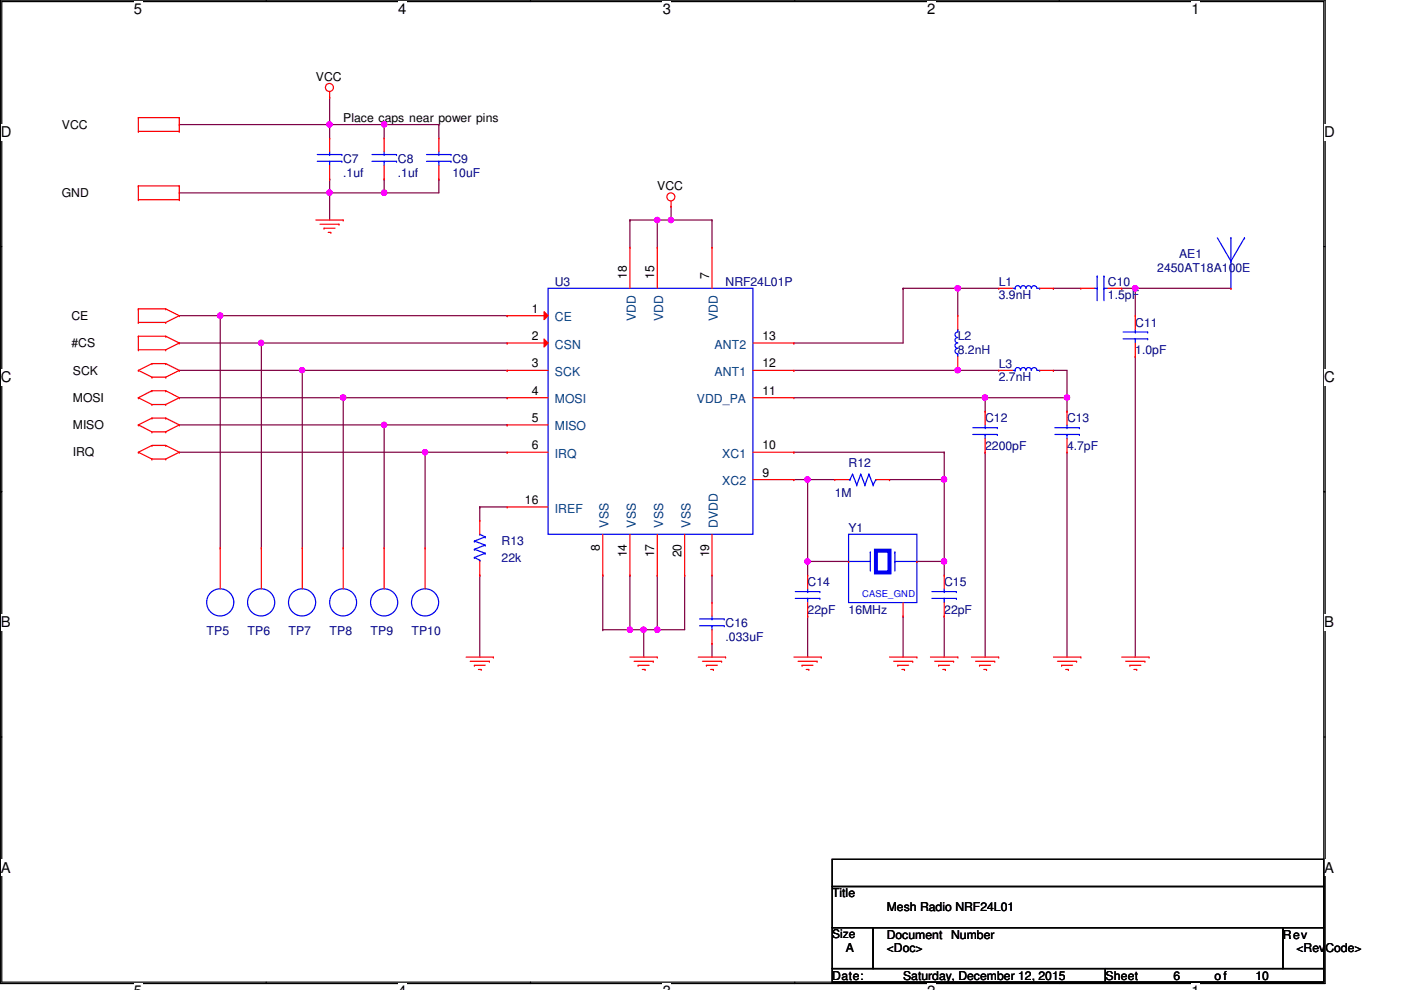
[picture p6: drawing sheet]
<svg xmlns="http://www.w3.org/2000/svg" width="297mm" height="210mm" viewBox="0 0 297 210" stroke-linecap="round" stroke-linejoin="round" font-family="sans-serif">
<path d="M.1 0h280.9v208.5h-280.9zM.4 .3h280.3v207.9h-280.3z" fill="none" stroke="#000" stroke-width=".25"/>
<g fill="#fff">
<path d="M28.4 .2h1.7v3.5h-1.7z"/>
<path d="M28.4 208.4h1.7v1.5h-1.7z"/>
</g>
<path d="M56.4 0v.3M56.4 208.2v.3" fill="none" stroke="#000" stroke-width=".25"/>
<g fill="#fff">
<path d="M84.5 .2h1.7v3.5h-1.7z"/>
<path d="M84.5 208.4h1.7v1.5h-1.7z"/>
</g>
<path d="M112.5 0v.3M112.5 208.2v.3" fill="none" stroke="#000" stroke-width=".25"/>
<g fill="#fff">
<path d="M140.5 .2h1.7v3.5h-1.7z"/>
<path d="M140.5 208.4h1.7v1.5h-1.7z"/>
</g>
<path d="M168.5 0v.3M168.5 208.2v.3" fill="none" stroke="#000" stroke-width=".25"/>
<g fill="#fff">
<path d="M196.6 .2h1.7v3.5h-1.7z"/>
<path d="M196.6 208.4h1.7v1.5h-1.7z"/>
</g>
<path d="M224.6 0v.3M224.6 208.2v.3" fill="none" stroke="#000" stroke-width=".25"/>
<g fill="#fff">
<path d="M252.6 .2h1.7v3.5h-1.7z"/>
<path d="M252.6 208.4h1.7v1.5h-1.7z"/>
<path d="M.2 26.3h2.2v3.5h-2.2z"/>
<path d="M280.8 26.3h2.2v3.5h-2.2z"/>
<path d="M.2 78.2h2.2v3.5h-2.2z"/>
<path d="M280.8 78.2h2.2v3.5h-2.2z"/>
</g>
<path d="M.1 52.3h.3M280.7 52.3h.3" fill="none" stroke="#000" stroke-width=".25"/>
<g fill="#fff">
<path d="M.2 130.2h2v3.5h-2z"/>
<path d="M280.8 130.2h2v3.5h-2z"/>
</g>
<path d="M.1 104.3h.3M280.7 104.3h.3" fill="none" stroke="#000" stroke-width=".25"/>
<path d="M.3 104.2l.1 .1zM280.7 104.3l.1-.1z" fill="#000"/>
<path d="M.3 104.2l.1 .1zM280.7 104.3l.1-.1z" fill="none" stroke="#000" stroke-width=".21"/>
<g fill="#fff">
<path d="M.2 182.2h2v3.5h-2z"/>
<path d="M280.8 182.2h2v3.5h-2z"/>
</g>
<path d="M.1 156.3h.3M280.7 156.3h.3" fill="none" stroke="#000" stroke-width=".25"/>
<path d="M200.2 95.9h.1M200.2 95.9v5.8M101.7 107.5h.1M101.7 107.5h5.8M101.7 107.5v2.9M171.2 101.7h.1M171.2 101.7v17.3M101.7 122h.1M101.7 122v17.3M136.5 133.5h.1M136.5 133.5v5.8" fill="none" stroke="#800040" stroke-width=".25"/>
<circle cx="171.2" cy="119" r=".56" fill="#f0f"/>
<circle cx="171.2" cy="119" r=".56" fill="none" stroke="#f0f" stroke-width=".25"/>
<circle cx="171.2" cy="101.7" r=".56" fill="#f0f"/>
<circle cx="171.2" cy="101.7" r=".56" fill="none" stroke="#f0f" stroke-width=".25"/>
<path d="M171.2 101.7h.1M171.2 119h.1M171.2 101.7h5.8M171.2 119h8.7M171.2 119v3M188.6 101.7h.1M188.6 101.7h11.6M194.4 119h.1M194.4 119h5.8M200.2 119h.1M200.2 101.7h.1M200.2 101.7v20.3" fill="none" stroke="#800040" stroke-width=".25"/>
<circle cx="200.1" cy="119" r=".56" fill="#f0f"/>
<circle cx="200.1" cy="119" r=".56" fill="none" stroke="#f0f" stroke-width=".25"/>
<circle cx="200.1" cy="101.7" r=".56" fill="#f0f"/>
<circle cx="200.1" cy="101.7" r=".56" fill="none" stroke="#f0f" stroke-width=".25"/>
<g fill="none" stroke="#800040" stroke-width=".25">
<path d="M133.6 46.7h.1M133.6 46.7h17.4M133.6 46.7v5.8M139.4 46.7h.1M139.4 46.7v5.8M142.3 43.8h.1M142.3 46.7h.1M142.3 43.8v2.9M151 46.7h.1M151 46.7v5.8M171.2 130.6h.1M171.2 130.6v8.7"/>
<path d="M191.5 130.6h.1M191.5 130.6v8.7M200.2 130.6h.1M200.2 130.6v8.7"/>
</g>
<circle cx="142.2" cy="46.6" r=".56" fill="#f0f"/>
<circle cx="142.2" cy="46.6" r=".56" fill="none" stroke="#f0f" stroke-width=".25"/>
<circle cx="139.4" cy="46.6" r=".56" fill="#f0f"/>
<circle cx="139.4" cy="46.6" r=".56" fill="none" stroke="#f0f" stroke-width=".25"/>
<path d="M127.8 122h.1M127.8 133.5h.1M127.8 122v11.5M133.6 122h.1M133.6 122v11.5h-5.8M136.5 133.5h.1M136.5 133.5h2.9" fill="none" stroke="#800040" stroke-width=".25"/>
<circle cx="133.6" cy="133.5" r=".56" fill="#f0f"/>
<circle cx="133.6" cy="133.5" r=".56" fill="none" stroke="#f0f" stroke-width=".25"/>
<path d="M133.6 133.5h.1M133.6 133.5h2.9" fill="none" stroke="#800040" stroke-width=".25"/>
<circle cx="136.4" cy="133.5" r=".56" fill="#f0f"/>
<circle cx="136.4" cy="133.5" r=".56" fill="none" stroke="#f0f" stroke-width=".25"/>
<path d="M139.4 122h.1M139.4 133.5h.1M139.4 122v11.5M145.2 122h.1M145.2 122v11.5h-5.8M151 136.4h.1M151 122h.1M151 122v5.8M151 136.4v2.9" fill="none" stroke="#800040" stroke-width=".25"/>
<circle cx="139.4" cy="133.5" r=".56" fill="#f0f"/>
<circle cx="139.4" cy="133.5" r=".56" fill="none" stroke="#f0f" stroke-width=".25"/>
<path d="M38 26.4h.1M38 26.4h55M69.9 26.4h.1M69.9 26.4v2.9M81.4 26.4h.1M81.4 26.4v2.9M93 38h.1M93 26.4h.1M93 26.4v2.9M93 38v2.9M38 40.9h.1M38 40.9h31.9" fill="none" stroke="#800040" stroke-width=".25"/>
<circle cx="81.4" cy="26.4" r=".56" fill="#f0f"/>
<circle cx="81.4" cy="26.4" r=".56" fill="none" stroke="#f0f" stroke-width=".25"/>
<circle cx="69.8" cy="26.4" r=".56" fill="#f0f"/>
<circle cx="69.8" cy="26.4" r=".56" fill="none" stroke="#f0f" stroke-width=".25"/>
<path d="M69.9 38h.1M69.9 38v2.9M69.9 40.9h.1M69.9 40.9h11.5" fill="none" stroke="#800040" stroke-width=".25"/>
<circle cx="81.4" cy="40.8" r=".56" fill="#f0f"/>
<circle cx="81.4" cy="40.8" r=".56" fill="none" stroke="#f0f" stroke-width=".25"/>
<circle cx="69.8" cy="40.8" r=".56" fill="#f0f"/>
<circle cx="69.8" cy="40.8" r=".56" fill="none" stroke="#f0f" stroke-width=".25"/>
<g fill="none" stroke="#800040" stroke-width=".25">
<path d="M69.9 20.6h.1M69.9 20.6v5.8M81.4 38h.1M81.4 38v2.9M69.9 40.9h.1M69.9 40.9v5.8M81.4 40.9h.1M81.4 40.9h11.6M240.7 75.6h.1M240.7 75.6v63.7M168.3 95.9h.1M168.3 95.9h31.9"/>
<path d="M168.3 84.3h57.9M208.9 95.9h.1M208.9 84.3h.1M208.9 95.9v43.4M226.2 95.9h.1M226.2 95.9v43.4M168.3 101.7h.1M168.3 101.7h2.9"/>
</g>
<circle cx="226.2" cy="84.3" r=".56" fill="#f0f"/>
<circle cx="226.2" cy="84.3" r=".56" fill="none" stroke="#f0f" stroke-width=".25"/>
<circle cx="208.8" cy="84.3" r=".56" fill="#f0f"/>
<circle cx="208.8" cy="84.3" r=".56" fill="none" stroke="#f0f" stroke-width=".25"/>
<path d="M168.3 78.5h.1M168.3 78.5h43.4M203.1 78.5h.1M226.2 78.5v5.8M226.2 84.3h.1" fill="none" stroke="#800040" stroke-width=".25"/>
<circle cx="203.1" cy="78.5" r=".56" fill="#f0f"/>
<circle cx="203.1" cy="78.5" r=".56" fill="none" stroke="#f0f" stroke-width=".25"/>
<path d="M168.3 72.7h.1M191.5 61.1h.1M191.5 61.1v11.6h-23.2M191.5 61.1h20.2M203.1 61.1h.1M203.1 61.1v5.8M223.3 61.1h.1M223.3 61.1h5.8M237.8 61.1h.1M237.8 61.1h2.9M240.7 61.1h.1M240.7 61.1v5.8" fill="none" stroke="#800040" stroke-width=".25"/>
<circle cx="203.1" cy="61.1" r=".56" fill="#f0f"/>
<circle cx="203.1" cy="61.1" r=".56" fill="none" stroke="#f0f" stroke-width=".25"/>
<path d="M223.3 78.5h.1M223.3 78.5h2.9M240.7 61.1h.1M240.7 61.1h20.3" fill="none" stroke="#800040" stroke-width=".25"/>
<circle cx="240.7" cy="61.1" r=".56" fill="#f0f"/>
<circle cx="240.7" cy="61.1" r=".56" fill="none" stroke="#f0f" stroke-width=".25"/>
<g fill="none" stroke="#800040" stroke-width=".25">
<path d="M38 66.9h8.7M38 72.7h17.4M38 78.5h26.1M46.7 66.9h.1M46.7 66.9v49.3M55.4 72.7h.1M64.1 78.5h.1M38 84.3h34.8M38 90.1h43.4M38 95.9h52.1M72.8 84.3h.1M81.4 90.1h.1"/>
<path d="M90.1 95.9h.1"/>
</g>
<circle cx="46.7" cy="66.9" r=".56" fill="#f0f"/>
<circle cx="46.7" cy="66.9" r=".56" fill="none" stroke="#f0f" stroke-width=".25"/>
<path d="M46.7 66.9h60.8M55.4 72.7h.1M55.4 72.7v43.5M107.5 66.9h.1" fill="none" stroke="#800040" stroke-width=".25"/>
<circle cx="55.4" cy="72.7" r=".56" fill="#f0f"/>
<circle cx="55.4" cy="72.7" r=".56" fill="none" stroke="#f0f" stroke-width=".25"/>
<path d="M55.4 72.7h52.1M64.1 78.5h.1M64.1 78.5v37.7M107.5 72.7h.1" fill="none" stroke="#800040" stroke-width=".25"/>
<circle cx="64" cy="78.5" r=".56" fill="#f0f"/>
<circle cx="64" cy="78.5" r=".56" fill="none" stroke="#f0f" stroke-width=".25"/>
<path d="M64.1 78.5h43.4M107.5 78.5h.1M72.8 84.3h.1M72.8 84.3v31.9" fill="none" stroke="#800040" stroke-width=".25"/>
<circle cx="72.8" cy="84.3" r=".56" fill="#f0f"/>
<circle cx="72.8" cy="84.3" r=".56" fill="none" stroke="#f0f" stroke-width=".25"/>
<path d="M72.8 84.3h34.7M81.4 90.1h.1M81.4 90.1v26.1M107.5 84.3h.1" fill="none" stroke="#800040" stroke-width=".25"/>
<circle cx="81.4" cy="90.1" r=".56" fill="#f0f"/>
<circle cx="81.4" cy="90.1" r=".56" fill="none" stroke="#f0f" stroke-width=".25"/>
<path d="M81.4 90.1h26.1M90.1 95.9h.1M90.1 95.9v20.3M107.5 90.1h.1" fill="none" stroke="#800040" stroke-width=".25"/>
<circle cx="90.1" cy="95.9" r=".56" fill="#f0f"/>
<circle cx="90.1" cy="95.9" r=".56" fill="none" stroke="#f0f" stroke-width=".25"/>
<path d="M90.1 95.9h17.4M107.5 95.9h.1M208.9 87.2h.1M208.9 84.3v2.9M226.2 87.2h.1M226.2 84.3v2.9" fill="none" stroke="#800040" stroke-width=".25"/>
<g fill="none" stroke="#f00" stroke-width=".25">
<path d="M69.9 19.4v1.2M29.3 27.9h.1M29.3 24.9h.1M29.3 39.4h.1M29.3 24.9h8.7M29.3 27.9h8.7M29.3 24.9v3M29.3 39.4v2.9M29.3 39.4h8.7M38 24.9h.1M38 27.9h.1M38 39.4h.1"/>
<path d="M38 24.9v3M38 39.4v2.9M69.9 20.6h.1M69.9 29.3h.1M69.9 38h.1M69.9 29.3v2.9M69.9 35.1v2.9M81.4 29.3h.1M81.4 38h.1M81.4 29.3v2.9M81.4 35.1v2.9M29.3 42.3h.1"/>
<path d="M29.3 42.3h8.7M38 42.3h.1M67 46.7h5.8M67.9 47.5h4M68.7 48.4h.1M68.7 48.4h2.3M69.6 49.3h.5M70.1 49.3h.1M71.9 47.5h.1M72.8 46.7h.1M142.3 43.8h.1M142.3 42.6v1.2"/>
<path d="M29.3 68.4h.1M29.3 65.5h.1M29.3 74.2h.1M29.3 71.3h.1M29.3 78.5h.1M29.3 65.5v2.9M29.3 71.3v2.9M29.3 65.5h5.8M29.3 68.4h5.8M29.3 71.3h5.8M29.3 74.2h5.8M29.3 78.5l2.9 1.5"/>
<path d="M32.2 77.1h.1M32.2 80h.1M32.2 77.1l-2.9 1.4M32.2 77.1h2.9M32.2 80h2.9M35.1 65.5h.1M35.1 68.4h.1M35.1 71.3h.1M35.1 74.2h.1M35.1 77.1h.1M35.1 80h.1M35.1 65.5l2.9 1.4"/>
<path d="M35.1 71.3l2.9 1.4M35.1 77.1l2.9 1.4M38 66.9h.1M38 72.7h.1M38 78.5h.1M38 66.9l-2.9 1.5M38 72.7l-2.9 1.5M38 78.5l-2.9 1.5M29.3 84.3h.1M29.3 90.1h.1M29.3 95.9h.1M29.3 84.3l2.9 1.5"/>
<path d="M29.3 90.1l2.9 1.5M29.3 95.9l2.9 1.4M32.2 82.8h.1M32.2 85.8h.1M32.2 88.6h.1M32.2 91.6h.1M32.2 94.4h.1M32.2 97.3h.1M32.2 82.8l-2.9 1.5M32.2 82.8h2.9M32.2 85.8h2.9M32.2 88.6l-2.9 1.5"/>
<path d="M32.2 88.6h2.9M32.2 91.6h2.9M32.2 94.4l-2.9 1.5M32.2 94.4h2.9M32.2 97.3h2.9M35.1 82.8h.1M35.1 85.8h.1M35.1 88.6h.1M35.1 91.6h.1M35.1 94.4h.1M35.1 97.3h.1M35.1 82.8l2.9 1.5"/>
<path d="M35.1 88.6l2.9 1.5M35.1 94.4l2.9 1.5M38 84.3h.1M38 90.1h.1M38 95.9h.1M38 84.3l-2.9 1.5M38 90.1l-2.9 1.5M38 95.9l-2.9 1.4M208.9 87.2h.1M208.9 95.9h.1M208.9 87.2v2.9M208.9 93v2.9"/>
<path d="M64.1 116.2h.1M64.1 116.2v8.6M98.8 139.3h5.8M104.6 139.3h.1M133.6 139.3h5.8M139.4 139.3h.1M148 139.3h5.8M153.8 139.3h.1M168.3 139.3h5.8M174.1 139.3h.1M188.6 139.3h5.8M194.4 139.3h.1"/>
<path d="M197.3 139.3h5.8M203.1 139.3h.1M205.9 139.3h5.8M211.7 139.3h.1M223.3 139.3h5.8M229.1 139.3h.1M237.8 139.3h5.8M243.6 139.3h.1M99.7 140.2h4.1M100.6 141.1h.1M100.6 141.1h2.3M101.4 141.9h.6"/>
<path d="M102 141.9h.1M103.8 140.2h.1M134.4 140.2h4.1M135.3 141.1h.1M135.3 141.1h2.3M136.2 141.9h.6M136.8 141.9h.1M138.5 140.2h.1M148.9 140.2h4.1M149.8 141.1h.1M149.8 141.1h2.3M150.7 141.9h.6"/>
<path d="M151.3 141.9h.1M153 140.2h.1M169.2 140.2h4M170 141.1h.1M170 141.1h2.4M170.9 141.9h.6M171.5 141.9h.1M173.2 140.2h.1M189.5 140.2h4M190.3 141.1h.1M190.3 141.1h2.4M191.2 141.9h.6"/>
<path d="M191.8 141.9h.1M193.5 140.2h.1M198.2 140.2h4M199 141.1h.1M199 141.1h2.3M199.9 141.9h.5M200.4 141.9h.1M202.2 140.2h.1M206.8 140.2h4.1M207.7 141.1h.1M207.7 141.1h2.3M208.6 141.9h.6"/>
<path d="M209.2 141.9h.1M210.9 140.2h.1M224.2 140.2h4.1M225.1 141.1h.1M225.1 141.1h2.3M225.9 141.9h.6M226.5 141.9h.1M228.3 140.2h.1M238.7 140.2h4M239.6 141.1h.1M239.6 141.1h2.3M240.4 141.9h.6"/>
<path d="M241 141.9h.1M242.7 140.2h.1"/>
<circle cx="69.8" cy="18.5" r=".85"/>
<circle cx="142.2" cy="41.7" r=".85"/>
</g>
<path d="M176.4 182.2h104.3v5.8h-104.3zM176.4 188h104.3v8.7h-104.3zM176.4 196.7h8.7v8.7h-8.7zM185.1 196.7h86.9v8.7h-86.9zM272 196.7h8.7v8.7h-8.7zM176.4 205.4h58v2.8h-58zM234.4 205.4h46.3v2.8h-46.3z" fill="none" stroke="#000" stroke-width=".25"/>
<g fill="none" stroke="#00f" stroke-width=".25">
<path d="M67.3 34.2h5.2M67.3 32.8h5.2M69.9 32.8h.1M69.9 34.2h.1M69.9 32.2v.6M69.9 34.2v.9M72.5 34.2h.1M72.5 32.8h.1M78.9 34.2h5.2M78.9 32.8h5.2M81.4 32.8h.1M81.4 34.2h.1"/>
<path d="M81.4 32.2v.6M81.4 34.2v.9M84.1 34.2h.1M84.1 32.8h.1M116.2 61.1h43.4v52.2h-43.4zM206.2 92.1h5.3M206.2 90.7h5.3M208.9 90.7h.1M208.9 92.1h.1M208.9 90.1v.6M208.9 92.1v.9M211.5 92.1h.1"/>
<path d="M211.5 90.7h.1"/>
<circle cx="64" cy="127.7" r="2.88"/>
</g>
<path d="M115.4 66.1l.8 .8-.8 .9z" fill="#f00"/>
<path d="M107.5 66.9h.1M107.5 66.9h8.7M115.4 66.1l.8 .8-.8 .9z" fill="none" stroke="#f00" stroke-width=".25"/>
<path d="M115.4 71.9l.8 .8-.8 .9z" fill="#f00"/>
<g fill="none" stroke="#f00" stroke-width=".25">
<path d="M93 29.3h.1M93 38h.1M93 29.3v2.9M93 35.1v2.9M133.6 52.5h.1M133.6 52.5v8.6M139.4 52.5h.1M139.4 52.5v8.6M151 52.5h.1M151 52.5v8.6M107.5 72.7h.1M107.5 78.5h.1"/>
<path d="M107.5 72.7h8.7M107.5 78.5h8.7M115.4 71.9l.8 .8-.8 .9zM159.6 72.7h8.7M159.6 78.5h8.7M168.3 78.5h.1M168.3 72.7h.1M203.1 78.5h.1M203.1 66.9h.1M203.1 66.9v2.9M203.1 75.6v2.9M211.7 78.5h.1"/>
<path d="M211.7 61.1h.1M211.7 78.5h3M211.7 61.1h3M220.4 78.5h2.9M220.4 61.1h2.9M223.3 78.5h.1M223.3 61.1h.1M229.1 61.1h.1M229.1 61.1h2.9M234.9 61.1h2.9M237.8 61.1h.1M240.7 66.9h.1"/>
<path d="M240.7 75.6h.1M240.7 66.9v2.9M240.7 72.7v2.9M261 61.1h.1M107.5 84.3h.1M107.5 90.1h.1M107.5 95.9h.1M107.5 84.3h8.7M107.5 90.1h8.7M107.5 95.9h8.7M159.6 84.3h8.7M159.6 95.9h8.7"/>
<path d="M168.3 84.3h.1M168.3 95.9h.1M226.2 87.2h.1M226.2 95.9h.1M226.2 87.2v2.9M226.2 93v2.9M46.7 116.2h.1M46.7 116.2v8.6M55.4 116.2h.1M55.4 116.2v8.6M72.8 116.2h.1M72.8 116.2v8.6"/>
<path d="M81.4 116.2h.1M81.4 116.2v8.6M90.1 116.2h.1M90.1 116.2v8.6M101.7 110.4h.1M101.7 110.4v2.9M101.7 119v3M107.5 107.5h.1M107.5 107.5h8.7M127.8 113.3v8.7M133.6 113.3v8.7M139.4 113.3v8.7"/>
<path d="M145.2 113.3v8.7M151 113.3v8.7M159.6 101.7h8.7M168.3 101.7h.1M177 101.7h.1M177 101.7h2.9M179.9 119h.1M185.7 101.7h2.9M188.6 101.7h.1M194.4 119h.1M101.7 122h.1M127.8 122h.1"/>
<path d="M133.6 122h.1M139.4 122h.1M145.2 122h.1M151 122h.1M151 127.8h.1M151 136.4h.1M151 127.8v2.8M151 133.5v2.9M171.2 122h.1M171.2 130.6h.1M171.2 122v2.8M171.2 127.8v2.8"/>
<path d="M191.5 130.6h.1M191.5 127.8v2.8M200.2 122h.1M200.2 130.6h.1M200.2 122v2.8M200.2 127.8v2.8"/>
</g>
<g fill="none" stroke="#00f" stroke-width=".25">
<path d="M90.4 34.2h5.2M90.4 32.8h5.2M93 32.8h.1M93 34.2h.1M93 32.2v.6M93 34.2v.9M95.6 34.2h.1M95.6 32.8h.1M232.6 58.5h.1M232.6 58.5v5.3M234.1 58.5h.1M234.1 58.5v5.3"/>
<path d="M258.1 50.4l2.9 5M261 50.4h.1M261 55.4h.1M261 50.4v10.7M263.9 50.4h.1M263.9 50.4l-2.9 5M203.1 72.7a.55 .55 0 0 0-.6 .6 .55 .55 0 0 0 .5 .5M203.1 73.9a.57 .57 0 0 0-.6 .5 .57 .57 0 0 0 .5 .6M203.1 69.8v.6a.57 .57 0 0 0-.6 .6 .57 .57 0 0 0 .5 .5M203.1 71.6a.55 .55 0 0 0-.6 .5 .55 .55 0 0 0 .5 .6M203.1 75.1h.1M203.1 69.8h.1"/>
<path d="M203.1 75.1v.5M214.7 78.5h.5M214.7 61.1h.5M215.2 78.5h.1M215.2 61.1a.57 .57 0 0 1 .6-.5 .57 .57 0 0 1 .6 .5M215.2 61.1h.1M216.3 78.5a.55 .55 0 0 0-.6-.6 .55 .55 0 0 0-.5 .6M216.4 61.1a.55 .55 0 0 1 .6-.5 .55 .55 0 0 1 .5 .5 .57 .57 0 0 1 .6-.5 .57 .57 0 0 1 .5 .5M217.5 78.5a.53 .53 0 0 0-.6-.6 .53 .53 0 0 0-.5 .6M218.6 78.5a.53 .53 0 0 0-.5-.6 .53 .53 0 0 0-.6 .6M218.7 61.1a.57 .57 0 0 1 .6-.5 .57 .57 0 0 1 .5 .5M219.8 78.5a.55 .55 0 0 0-.6-.6 .55 .55 0 0 0-.5 .6"/>
<path d="M219.9 78.5h.5M219.9 61.1h.5M220.4 78.5h.1M220.4 61.1h.1M232 61.1h.6M232.6 61.1h.1M234.1 61.1h.1M234.1 61.1h.8M238.1 71.8h5.2M238.1 70.4h5.2M240.7 70.4h.1M240.7 71.8h.1"/>
<path d="M240.7 69.8v.6M240.7 71.8v.9M243.3 71.8h.1M243.3 70.4h.1M223.6 92.1h5.3M223.6 90.7h5.3M226.2 90.7h.1M226.2 92.1h.1M226.2 90.1v.6M226.2 92.1v.9M228.9 92.1h.1M228.9 90.7h.1"/>
<path d="M100.6 118.2h.1M100.6 116.5h.1M100.6 114.7h.1M100.6 118.2l1.1 .6M100.6 116.5l2.3 .8M100.6 114.7l2.3 .9M101.7 113.3h.1M101.7 118.8h.1M101.7 113.3l1.2 .5M101.7 118.8v.2M102.9 117.3h.1M102.9 115.6h.1"/>
<path d="M102.9 113.8h.1M102.9 117.3l-2.3 .9M102.9 115.6l-2.3 .9M102.9 113.8l-2.3 .9M179.9 113.3h14.5v14.5h-14.5zM179.9 119h.1M179.9 119h4.6M179.9 101.7h.3M180.2 101.7h.1M180.8 100.5h.1M180.8 100.5l-.6 1.2M180.8 100.5l.8 2.3"/>
<path d="M181.6 102.8h.1M182.5 100.5h.1M182.5 100.5l-.9 2.3M182.5 100.5l.9 2.3M183.4 102.8h.1M184.2 100.5h.1M184.2 100.5l-.8 2.3M184.2 100.5l.9 2.3M184.5 117.1h.1M184.5 117.1v4M185.1 102.8h.1M185.7 101.7h.1"/>
<path d="M185.7 101.7l-.6 1.1M189.7 117.1h.1M189.7 119h.1M189.7 117.1v4M189.7 119h4.7M148.3 132.7h5.2M148.3 131.2h5.2M151 131.2h.1M151 132.7h.1M151 130.6v.6M151 132.7v.8M153.5 132.7h.1"/>
<path d="M153.5 131.2h.1M168.6 126.9h5.2M168.6 125.4h5.2M171.2 125.4h.1M171.2 126.9h.1M171.2 124.8v.6M171.2 126.9v.9M173.8 126.9h.1M173.8 125.4h.1M197.6 126.9h5.2M197.6 125.4h5.2M200.2 125.4h.1"/>
<path d="M200.2 126.9h.1M200.2 124.8v.6M200.2 126.9v.9M202.8 126.9h.1M202.8 125.4h.1"/>
<circle cx="46.7" cy="127.7" r="2.88"/>
<circle cx="55.4" cy="127.7" r="2.88"/>
<circle cx="72.7" cy="127.7" r="2.87"/>
<circle cx="81.4" cy="127.7" r="2.88"/>
<circle cx="90.1" cy="127.7" r="2.88"/>
</g>
<path d="M185.7 116.8h2.9v4.6h-2.9z" fill="none" stroke="#00f" stroke-width=".85"/>
<circle cx="171.2" cy="119" r=".56" fill="#f0f"/>
<circle cx="171.2" cy="119" r=".56" fill="none" stroke="#f0f" stroke-width=".25"/>
<circle cx="171.2" cy="101.7" r=".56" fill="#f0f"/>
<circle cx="171.2" cy="101.7" r=".56" fill="none" stroke="#f0f" stroke-width=".25"/>
<circle cx="200.1" cy="119" r=".56" fill="#f0f"/>
<circle cx="200.1" cy="119" r=".56" fill="none" stroke="#f0f" stroke-width=".25"/>
<circle cx="200.1" cy="101.7" r=".56" fill="#f0f"/>
<circle cx="200.1" cy="101.7" r=".56" fill="none" stroke="#f0f" stroke-width=".25"/>
<circle cx="142.2" cy="46.6" r=".56" fill="#f0f"/>
<circle cx="142.2" cy="46.6" r=".56" fill="none" stroke="#f0f" stroke-width=".25"/>
<circle cx="139.4" cy="46.6" r=".56" fill="#f0f"/>
<circle cx="139.4" cy="46.6" r=".56" fill="none" stroke="#f0f" stroke-width=".25"/>
<circle cx="133.6" cy="133.5" r=".56" fill="#f0f"/>
<circle cx="133.6" cy="133.5" r=".56" fill="none" stroke="#f0f" stroke-width=".25"/>
<circle cx="136.4" cy="133.5" r=".56" fill="#f0f"/>
<circle cx="136.4" cy="133.5" r=".56" fill="none" stroke="#f0f" stroke-width=".25"/>
<circle cx="139.4" cy="133.5" r=".56" fill="#f0f"/>
<circle cx="139.4" cy="133.5" r=".56" fill="none" stroke="#f0f" stroke-width=".25"/>
<circle cx="81.4" cy="26.4" r=".56" fill="#f0f"/>
<circle cx="81.4" cy="26.4" r=".56" fill="none" stroke="#f0f" stroke-width=".25"/>
<circle cx="69.8" cy="26.4" r=".56" fill="#f0f"/>
<circle cx="69.8" cy="26.4" r=".56" fill="none" stroke="#f0f" stroke-width=".25"/>
<circle cx="81.4" cy="40.8" r=".56" fill="#f0f"/>
<circle cx="81.4" cy="40.8" r=".56" fill="none" stroke="#f0f" stroke-width=".25"/>
<circle cx="69.8" cy="40.8" r=".56" fill="#f0f"/>
<circle cx="69.8" cy="40.8" r=".56" fill="none" stroke="#f0f" stroke-width=".25"/>
<circle cx="226.2" cy="84.3" r=".56" fill="#f0f"/>
<circle cx="226.2" cy="84.3" r=".56" fill="none" stroke="#f0f" stroke-width=".25"/>
<circle cx="208.8" cy="84.3" r=".56" fill="#f0f"/>
<circle cx="208.8" cy="84.3" r=".56" fill="none" stroke="#f0f" stroke-width=".25"/>
<circle cx="203.1" cy="78.5" r=".56" fill="#f0f"/>
<circle cx="203.1" cy="78.5" r=".56" fill="none" stroke="#f0f" stroke-width=".25"/>
<circle cx="203.1" cy="61.1" r=".56" fill="#f0f"/>
<circle cx="203.1" cy="61.1" r=".56" fill="none" stroke="#f0f" stroke-width=".25"/>
<circle cx="240.7" cy="61.1" r=".56" fill="#f0f"/>
<circle cx="240.7" cy="61.1" r=".56" fill="none" stroke="#f0f" stroke-width=".25"/>
<circle cx="46.7" cy="66.9" r=".56" fill="#f0f"/>
<circle cx="46.7" cy="66.9" r=".56" fill="none" stroke="#f0f" stroke-width=".25"/>
<circle cx="55.4" cy="72.7" r=".56" fill="#f0f"/>
<circle cx="55.4" cy="72.7" r=".56" fill="none" stroke="#f0f" stroke-width=".25"/>
<circle cx="64" cy="78.5" r=".56" fill="#f0f"/>
<circle cx="64" cy="78.5" r=".56" fill="none" stroke="#f0f" stroke-width=".25"/>
<circle cx="72.8" cy="84.3" r=".56" fill="#f0f"/>
<circle cx="72.8" cy="84.3" r=".56" fill="none" stroke="#f0f" stroke-width=".25"/>
<circle cx="81.4" cy="90.1" r=".56" fill="#f0f"/>
<circle cx="81.4" cy="90.1" r=".56" fill="none" stroke="#f0f" stroke-width=".25"/>
<circle cx="90.1" cy="95.9" r=".56" fill="#f0f"/>
<circle cx="90.1" cy="95.9" r=".56" fill="none" stroke="#f0f" stroke-width=".25"/>
<g font-size="3.1">
<text x="28.4" y="3">5</text>
<text x="84.5" y="3">4</text>
<text x="140.5" y="3">3</text>
<text x="196.6" y="3">2</text>
<text x="252.6" y="3">1</text>
<text x=".2" y="29.1">D</text>
<text x="280.8" y="29.1">D</text>
<text x=".2" y="81">C</text>
<text x="280.8" y="81">C</text>
<text x=".2" y="133">B</text>
<text x="280.8" y="133">B</text>
<text x=".2" y="185">A</text>
<text x="280.8" y="185">A</text>
</g>
<g font-size="2.6">
<text x="67" y="17.1">VCC</text>
<text x="13.1" y="27.3">VCC</text>
<text x="72.8" y="25.8">Place caps near power pins</text>
<text x="13.1" y="41.7">GND</text>
<text x="139.4" y="40.3">VCC</text>
<text x="132.9" y="59.1" transform="rotate(-90 132.9 59.1)">18</text>
<text x="138.7" y="59.1" transform="rotate(-90 138.7 59.1)">15</text>
<text x="150.3" y="59.1" transform="rotate(-90 150.3 59.1)">7</text>
<text x="15.2" y="67.8">CE</text>
<text x="112.7" y="66.3">1</text>
<text x="15.2" y="73.6">#CS</text>
<text x="112.7" y="72.1">2</text>
<text x="112.7" y="77.9">3</text>
<text x="161.7" y="77.9">12</text>
<text x="161.7" y="72.1">13</text>
<text x="15.4" y="79.4">SCK</text>
<text x="112.7" y="83.7">4</text>
<text x="161.7" y="83.7">11</text>
<text x="15.4" y="85.2">MOSI</text>
<text x="112.7" y="89.5">5</text>
<text x="15.4" y="91">MISO</text>
<text x="112.7" y="95.2">6</text>
<text x="161.7" y="95.2">10</text>
<text x="15.4" y="96.8">IRQ</text>
<text x="161.7" y="101">9</text>
<text x="111.3" y="106.8">16</text>
<text x="127.2" y="116.8" transform="rotate(-90 127.2 116.8)">8</text>
<text x="132.9" y="118.2" transform="rotate(-90 132.9 118.2)">14</text>
<text x="138.7" y="118.2" transform="rotate(-90 138.7 118.2)">17</text>
<text x="144.5" y="118.2" transform="rotate(-90 144.5 118.2)">20</text>
<text x="150.3" y="118.2" transform="rotate(-90 150.3 118.2)">19</text>
<text x="176.4" y="190.3">Title</text>
<text x="188" y="193.2">Mesh Radio NRF24L01</text>
<text x="179.3" y="201.9">A</text>
<text x="188" y="199">Document</text>
<text x="188" y="201.9">&lt;Doc&gt;</text>
<text x="201.7" y="199">Number</text>
<text x="272" y="199">Rev</text>
<text x="274.9" y="201.9">&lt;RevCode&gt;</text>
<text x="176.4" y="207.7">Date:</text>
<text x="191.5" y="207.7">Saturday, December 12, 2015</text>
<text x="234.4" y="207.7">Sheet</text>
<text x="248.8" y="207.7">6</text>
<text x="257.5" y="207.7">of</text>
<text x="266.2" y="207.7">10</text>
</g>
<g font-size="2.6" fill="#000080">
<text x="72.8" y="34.5">C7</text>
<text x="84.4" y="34.5">C8</text>
<text x="95.9" y="34.5">C9</text>
<text x="72.8" y="37.4">.1uf</text>
<text x="84.4" y="37.4">.1uf</text>
<text x="95.9" y="37.4">10uF</text>
<text x="245.4" y="57.7">2450AT18A100E</text>
<text x="250" y="54.8">AE1</text>
<text x="117.6" y="60.6">U3</text>
<text x="153.8" y="60.6">NRF24L01P</text>
<text x="211.7" y="60.6">L1</text>
<text x="211.7" y="63.5">3.9nH</text>
<text x="234.9" y="60.6">C10</text>
<text x="234.9" y="63.5">1.5pF</text>
<text x="240.7" y="69.3">C11</text>
<text x="203.1" y="72.2">L2</text>
<text x="203.1" y="75.1">8.2nH</text>
<text x="211.7" y="77.9">L3</text>
<text x="240.7" y="75.1">1.0pF</text>
<text x="211.7" y="80.9">2.7nH</text>
<text x="208.9" y="89.5">C12</text>
<text x="226.2" y="89.5">C13</text>
<text x="208.9" y="95.3">2200pF</text>
<text x="226.2" y="95.3">4.7pF</text>
<text x="179.9" y="99.1">R12</text>
<text x="177" y="105.5">1M</text>
<text x="179.9" y="112.7">Y1</text>
<text x="106.3" y="115.6">R13</text>
<text x="106.3" y="119.1">22k</text>
<text x="171.2" y="124.3">C14</text>
<text x="200.2" y="124.3">C15</text>
<text x="171.2" y="130.1">22pF</text>
<text x="179.9" y="130.1">16MHz</text>
<text x="200.2" y="130.1">22pF</text>
<text x="43.8" y="134.7">TP5</text>
<text x="52.5" y="134.7">TP6</text>
<text x="61.2" y="134.7">TP7</text>
<text x="69.9" y="134.7">TP8</text>
<text x="78.6" y="134.7">TP9</text>
<text x="87.2" y="134.7">TP10</text>
<text x="153.8" y="133">C16</text>
<text x="153.8" y="135.8">.033uF</text>
</g>
<g font-size="2.6" fill="#004080">
<text x="117.6" y="68.1">CE</text>
<text x="134.8" y="68" transform="rotate(-90 134.8 68)">VDD</text>
<text x="140.6" y="68" transform="rotate(-90 140.6 68)">VDD</text>
<text x="152.2" y="68" transform="rotate(-90 152.2 68)">VDD</text>
<text x="117.6" y="73.9">CSN</text>
<text x="151.5" y="73.9">ANT2</text>
<text x="117.6" y="79.7">SCK</text>
<text x="151.5" y="79.7">ANT1</text>
<text x="117.6" y="85.5">MOSI</text>
<text x="147.7" y="85.5">VDD_PA</text>
<text x="117.6" y="91.3">MISO</text>
<text x="117.6" y="97.1">IRQ</text>
<text x="153.1" y="97.1">XC1</text>
<text x="153.1" y="102.9">XC2</text>
<text x="117.6" y="108.7">IREF</text>
<text x="129" y="111.8" transform="rotate(-90 129 111.8)">VSS</text>
<text x="134.8" y="111.8" transform="rotate(-90 134.8 111.8)">VSS</text>
<text x="140.6" y="111.8" transform="rotate(-90 140.6 111.8)">VSS</text>
<text x="146.4" y="111.8" transform="rotate(-90 146.4 111.8)">VSS</text>
<text x="152.2" y="111.8" transform="rotate(-90 152.2 111.8)">DVDD</text>
</g>
<text font-size="2.5" x="176.4" y="199">Size</text>
<text font-size="2" fill="#00f" x="182.8" y="126.7">CASE_GND</text>
</svg>
